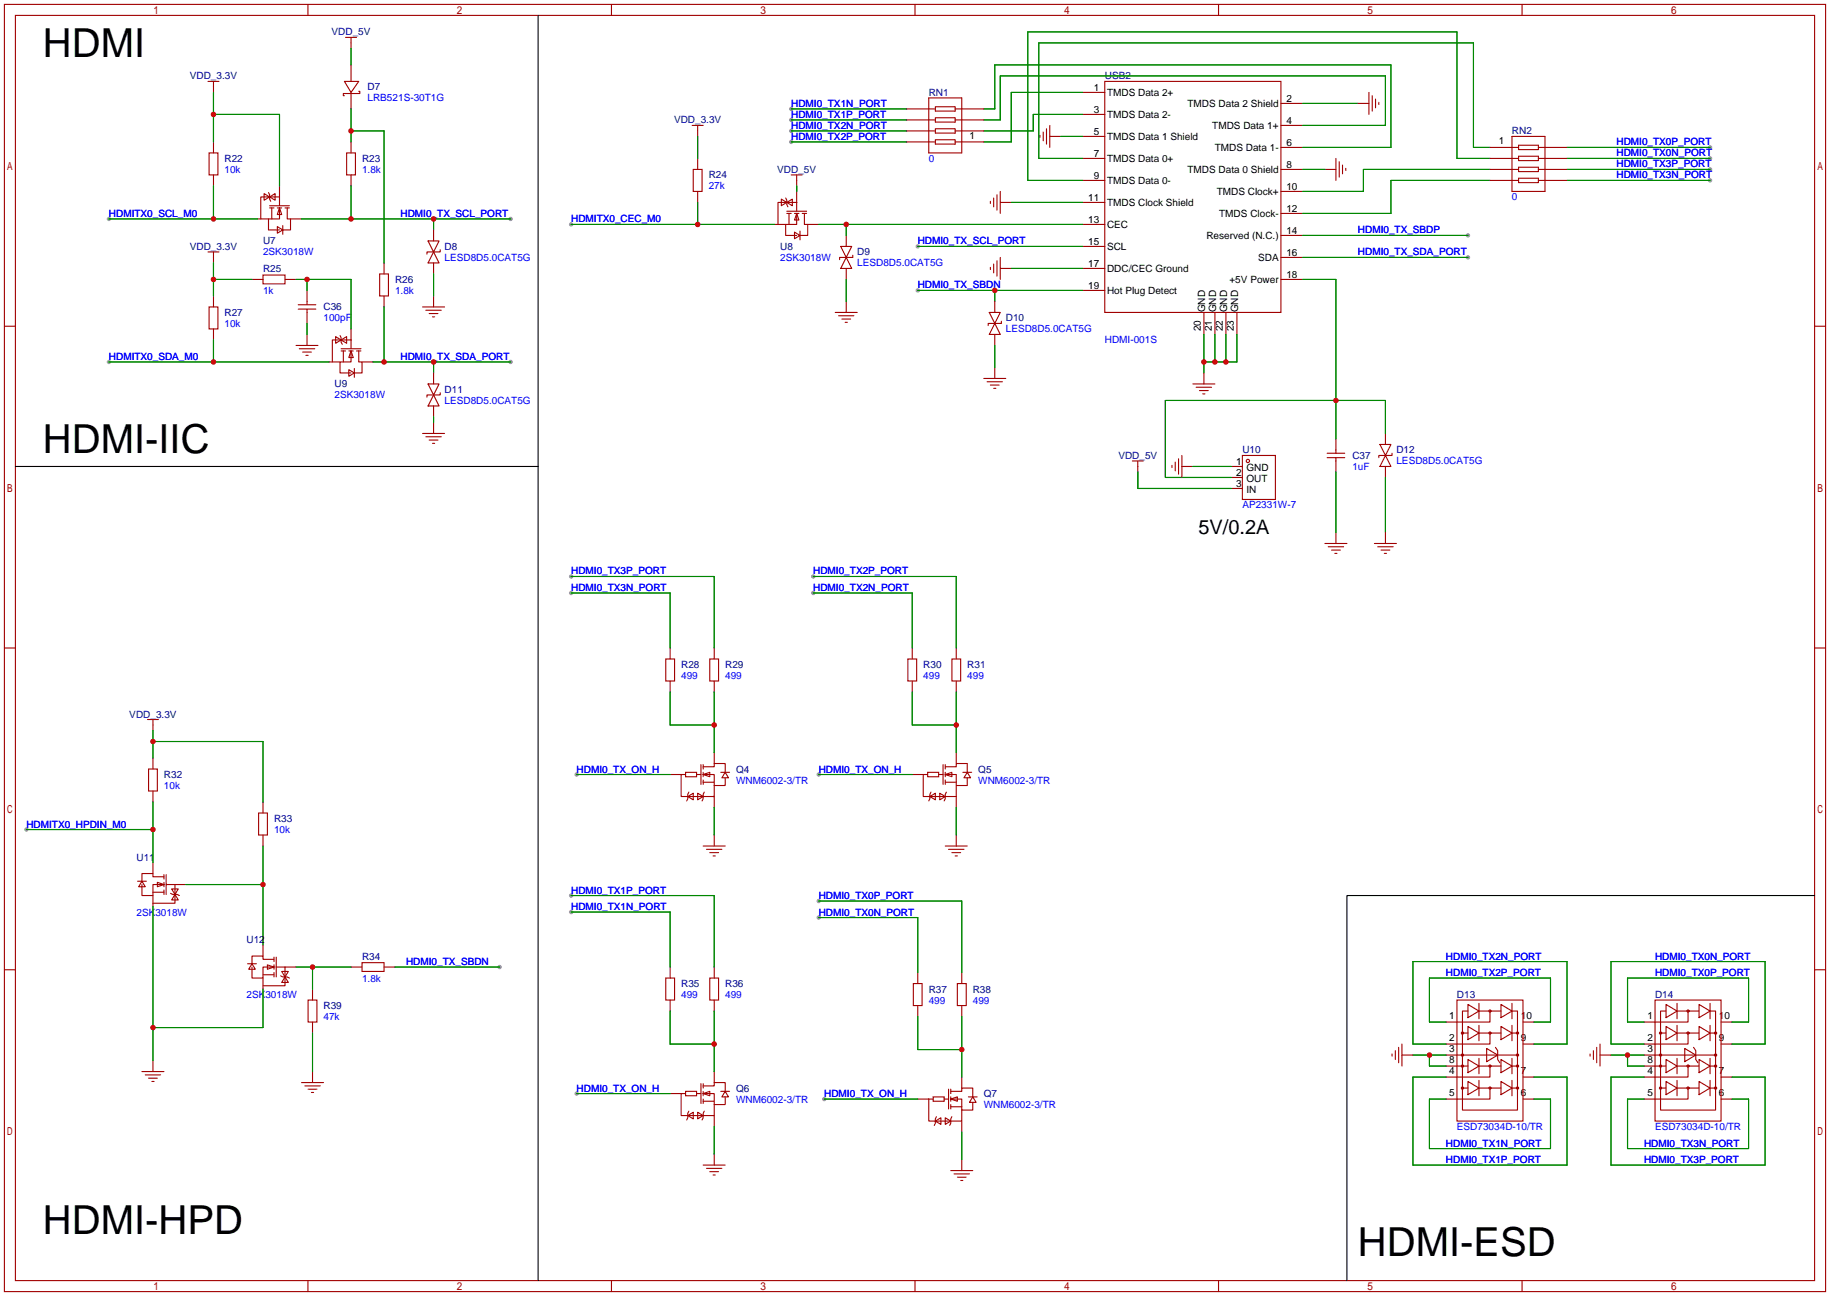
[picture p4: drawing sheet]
<svg xmlns="http://www.w3.org/2000/svg" width="422mm" height="299mm" viewBox="0 0 422 299" stroke-linecap="round" stroke-linejoin="round" font-family="sans-serif">
<g fill="#999">
<circle cx="25.1" cy="50.5" r=".51"/>
<circle cx="117.9" cy="50.5" r=".51"/>
<circle cx="25.1" cy="83.6" r=".51"/>
<circle cx="117.9" cy="83.6" r=".51"/>
<circle cx="131.8" cy="51.8" r=".51"/>
<circle cx="211.8" cy="56.9" r=".51"/>
<circle cx="115.3" cy="223.3" r=".51"/>
<circle cx="6.1" cy="191.5" r=".51"/>
<circle cx="211.8" cy="67.1" r=".51"/>
<circle cx="338.8" cy="59.4" r=".51"/>
<circle cx="182.6" cy="25.1" r=".51"/>
<circle cx="182.6" cy="27.7" r=".51"/>
<circle cx="182.6" cy="30.2" r=".51"/>
<circle cx="182.6" cy="32.8" r=".51"/>
<circle cx="131.8" cy="136.9" r=".51"/>
<circle cx="131.8" cy="133.1" r=".51"/>
<circle cx="133.1" cy="178.8" r=".51"/>
<circle cx="187.7" cy="136.9" r=".51"/>
<circle cx="187.7" cy="133.1" r=".51"/>
<circle cx="189" cy="178.8" r=".51"/>
<circle cx="131.8" cy="210.6" r=".51"/>
<circle cx="131.8" cy="206.8" r=".51"/>
<circle cx="133.1" cy="252.5" r=".51"/>
<circle cx="189" cy="211.8" r=".51"/>
<circle cx="189" cy="208" r=".51"/>
<circle cx="190.2" cy="253.7" r=".51"/>
<circle cx="338.8" cy="54.4" r=".51"/>
<circle cx="394.7" cy="34" r=".51"/>
<circle cx="394.7" cy="36.6" r=".51"/>
<circle cx="394.7" cy="39.1" r=".51"/>
<circle cx="394.7" cy="41.7" r=".51"/>
</g>
<g fill="none" stroke="#a10000" stroke-width=".25">
<path d="M1 1h420.4v297.2h-420.4zM3.6 3.6h415.2v292.1h-415.2zM48 18.8h2.5M49.3 18.8v2.5M71.1 1v2.6M79.5 18.8h3.3l-1.8 2.5zM79.8 8.6h2.5M81 8.6v2.6M81 15v3.8M141.1 1v2.6M211.2 1v2.6M255 18.8h40.7v53.3h-40.7z"/>
<path d="M281.3 1v2.6M351.3 1v2.6M48.3 35.3h2v5.1h-2zM49.3 32.8v2.5M80 35.3h2v5.1h-2zM81 21.3v3.8M81 32.8v2.5M82.8 21.1h.3v.5h-3.9v.5h.3M159.8 29h2.5M160 39.1h2.1v5.1h-2.1zM161 29v2.5M161 36.6v2.5"/>
<path d="M209.3 32.8h6.6M209.3 30.2h6.6M209.3 27.7h6.6M209.3 25.1h6.6M214.4 22.6h7.6v12.7h-7.6zM215.9 32.3h4.6v1h-4.6zM215.9 29.7h4.6v1h-4.6zM215.9 27.2h4.6v1h-4.6zM215.9 24.6h4.6v1.1h-4.6zM220.5 32.8h6.6M220.5 30.2h6.6M220.5 27.7h6.6"/>
<path d="M220.5 25.1h6.6M240 31.2v.6M240.8 30.5v2M241.6 29.7v3.6M242.3 31.5h2.6M242.3 29v5M249.9 21.3h5.1M249.9 26.4h5.1M249.9 31.5h5.1M249.9 36.6h5.1M295.7 23.9h5M295.7 29h5"/>
<path d="M295.7 34h5M295.7 39.1h5M305.8 39.1h2.6M308.4 36.6v5.1M309.1 37.3v3.6M309.9 38.1v2M310.6 38.9v.5M313.4 23.9h2.6M316 21.3v5.1M316.7 22.1v3.6M317.5 22.9v2M318.3 23.6v.5"/>
<path d="M343.9 34h6.6M343.9 36.6h6.6M343.9 39.1h6.6M349 31.5h7.6v12.7h-7.6zM350.5 33.5h4.6v1h-4.6zM350.5 36.1h4.6v1h-4.6zM350.5 38.6h4.6v1h-4.6zM355.1 34h6.6M355.1 36.6h6.6M355.1 39.1h6.6M48 58.2h2.5M49.3 40.4v2.5"/>
<path d="M49.3 58.2v2.5M59.4 50.5h2.6M61 44.7l1.2 .8-1.2 .7zM62 44.5l.2 .5v1l.3 .5M62.2 45.5l1.3-.8v1.5zM62.2 48h1M62.2 47.5h4.6M62.7 48v2.5M64 52.3l1.3 .8-1.3 .7zM64 48h1M64.5 45.5h-4.3v5M64.5 48v2.5h-2.5v2.6h2.5"/>
<path d="M64.5 48l.5 1.5h-1zM64.5 42.9v4.6M65.3 52.1v2M65.8 48h1M66.3 48v2.5h.8v2.6h-2.1M67.1 50.5h2.5M81 40.4v2.5M98.8 55.6h2.5l-1.2 2.6zM100.1 58.2l1.2 2.5h-2.5zM100.1 53.1v2.5M101.6 57.7v.5h-3v.5M161 44.2v2.5"/>
<path d="M178.8 51.8h2.6M180.3 46l1.3 .7-1.3 .8zM181.4 45.7l.2 .5v1l.3 .6M181.6 46.7l1.3-.7v1.5zM181.6 49.3h1M181.6 48.8h4.6M182.1 49.3v2.5M182.6 40.4h2.6M183.4 53.6l1.3 .8-1.3 .7zM183.4 49.3h1M183.9 46.7h-4.3v5.1M183.9 49.3v2.5h-2.5v2.6h2.5"/>
<path d="M183.9 49.3l.5 1.5h-1zM183.9 40.4v2.5M183.9 44.2v4.6M184.7 53.3v2.1M185.2 49.3h1M185.7 49.3v2.5h.7v2.6h-2M186.4 51.8h2.6M194.1 56.9h2.5l-1.3 2.5zM195.3 59.4l1.3 2.6h-2.5zM195.3 54.4v2.5M196.8 58.9v.5h-3v.5M228.6 46.5v.5"/>
<path d="M229.4 45.7v2.1M230.1 45v3.5M230.9 46.7h2.5M230.9 44.2v5.1M230.9 59.4v5.1M249.9 41.7h5.1M249.9 46.7h5.1M249.9 51.8h5.1M249.9 56.9h5.1M295.7 44.2h5M295.7 49.3h5M295.7 54.4h5"/>
<path d="M295.7 59.4h5M343.9 41.7h6.6M350.5 41.1h4.6v1.1h-4.6zM355.1 41.7h6.6M1 75.3h2.6M48.3 70.9h2v5h-2zM49.3 68.3v2.6M49.3 75.9v2.6M58.2 64.5h2.5M60.7 63.5h5.1v2h-5.1zM65.8 64.5h2.5M68.3 79.8h5.1"/>
<path d="M68.8 71.4h4.1M68.8 70.4h4.1M70.9 67.1v3.3M70.9 71.4v3.3M70.9 77.2v2.6M77.5 77.7l1.2 .8-1.2 .7zM78.5 77.5l.2 .5v1l.3 .5M78.7 78.5l1.3-.8v1.5zM81 78.5h-4.3v5.1M81 75.9v4.6M87.6 63.2h2.1v5.1h-2.1zM88.6 60.7v2.5"/>
<path d="M88.6 68.3v2.6M97.5 70.9h5.1M98.3 71.6h3.6M99.1 72.4h2M99.8 73.2h.5M100.1 60.7v2.5M100.1 68.3v2.6M192.8 72.1h5.1M193.5 72.9h3.6M194.3 73.7h2M195.1 74.4h.5M195.3 62v2.5"/>
<path d="M195.3 69.6v2.5M228.3 72.1h2.6l-1.3 2.6zM228.6 61.7v.5M229.4 61v2M229.6 74.7l1.3 2.5h-2.6zM229.6 69.6v2.5M229.6 77.2v2.6M230.1 60.2v3.6M230.9 62h2.5M231.1 74.2v.5h-3v.5M249.9 62h5.1M249.9 67.1h5.1"/>
<path d="M277.9 72.1v5.1M280.4 72.1v5.1M283 72.1v5.1M285.5 72.1v5.1M295.7 64.5h5M418.8 75.3h2.6M69.1 80.5h3.5M69.8 81.3h2.1M70.6 82h.5M75.9 83.6h2.6M78.7 81h1.1M78.7 80.5h4.6"/>
<path d="M79.2 81v2.6M80.5 85.3l1.3 .8-1.3 .8zM80.5 81h1M81 81v2.6h-2.5v2.5h2.5M81 81l.5 1.6h-1zM81.8 85.1v2M82.3 81h1M82.8 81v2.6h.8v2.5h-2.1M83.6 83.6h2.5M98.8 88.6h2.5l-1.2 2.6zM100.1 91.2l1.2 2.5h-2.5zM100.1 86.1v2.5"/>
<path d="M100.1 93.7v2.6M100.1 97.5v2.6M101.6 90.7v.5h-3v.5M227.1 87.4h5.1M227.8 88.1h3.6M228.6 88.9h2M229.4 89.7h.5M229.6 84.8v2.6M275.3 88.6h5.1M276.1 89.4h3.6M276.9 90.2h2M277.6 90.9h.5"/>
<path d="M277.9 86.1v2.5M97.5 100.1h5.1M98.3 100.8h3.6M99.1 101.6h2M99.8 102.4h.5M261.4 106.4h2.5M262.6 106.4v2.6M270.5 107.4v.6M271.3 106.7v2M272 105.9v3.6M272.8 107.7h2.5M272.8 105.2v5"/>
<path d="M284.2 107.7h2.6M284.2 110.2h2.6M284.2 112.8h2.6M286.8 105.2h7.6v10.1h-7.6zM306.3 104.6h4.1M306.3 105.7h4.1M308.4 101.3v3.3M308.4 105.7v3.3M318.5 102.6h2.6l-1.3 2.6zM319.8 105.2l1.3 2.5h-2.6zM319.8 100.1v2.5M319.8 107.7v2.5"/>
<path d="M321.3 104.6v.6h-3v.5M305.8 125.5h5.1M306.6 126.2h3.5M307.3 127h2.1M308.1 127.8h.5M308.4 122.9v2.6M317.2 125.5h5.1M318 126.2h3.6M318.8 127h2M319.5 127.8h.5M319.8 122.9v2.6M1 149.6h2.6"/>
<path d="M153.7 152.1h2v5.1h-2zM154.7 149.6v2.5M154.7 157.2v2.6M163.8 152.1h2.1v5.1h-2.1zM164.8 149.6v2.5M164.8 157.2v2.6M209.5 152.1h2.1v5.1h-2.1zM210.6 149.6v2.5M210.6 157.2v2.6M219.7 152.1h2v5.1h-2zM220.7 149.6v2.5M220.7 157.2v2.6"/>
<path d="M418.8 149.6h2.6M34 166.1h2.6M34.3 177.5h2v5.1h-2zM35.3 166.1v2.6M35.3 175v2.5M154.7 178.8h3.5M157.2 178.8v5.1h7.6v-2.5M158.2 178.3h2.6v1h-2.6zM160.8 178.8h1M161.8 176.5v4.6M162.3 178.8l1.5-.5v1zM162.3 177h2.5v-.7h2.6v2"/>
<path d="M162.3 178.8h2.5v2.6h2.6v-1.8M162.3 176.5v1M162.3 178.3v1M164.8 173.7v2.6M166.4 178.3h2M167.4 178.3l.7 1.3h-1.5zM210.6 178.8h3.5M213.1 178.8v5.1h7.6v-2.5M214.1 178.3h2.6v1h-2.6zM216.7 178.8h1M217.7 176.5v4.6M218.2 178.8l1.5-.5v1z"/>
<path d="M218.2 177h2.5v-.7h2.6v2M218.2 178.8h2.5v2.6h2.6v-1.8M218.2 176.5v1M218.2 178.3v1M220.7 173.7v2.6M222.2 178.3h2.1M223.3 178.3l.7 1.3h-1.5zM35.3 182.6v2.6M35.3 199.1v2.6M59.7 187.7h2v5.1h-2zM60.7 185.2v2.5M60.7 192.8v2.5"/>
<path d="M158.7 183.9l1.3-.8v1.6zM159 182.9l-.3 .5v1l-.2 .5M161 183.1l1.3 .8-1.3 .8zM162.3 180.6h2.5M162.3 180.1v1M162.3 195.3h5.1M162.6 182.9l-.3 .5v1l-.2 .5M163.1 196.1h3.5M163.8 196.8h2.1M164.6 197.6h.5M164.8 183.9v2.5M164.8 192.8v2.5"/>
<path d="M214.6 183.9l1.3-.8v1.6zM214.9 182.9l-.3 .5v1l-.2 .5M216.9 183.1l1.3 .8-1.3 .8zM218.2 180.6h2.5M218.2 195.3h5.1M218.2 180.1v1M218.4 182.9l-.2 .5v1l-.3 .5M218.9 196.1h3.6M219.7 196.8h2M220.5 197.6h.5M220.7 183.9v2.5M220.7 192.8v2.5"/>
<path d="M31.7 203.5h2.1M32.8 204.2v2.6h2.5v-2.6h2.5M32.8 203.5l.7 1.2h-1.5zM35.3 206.8v2.5M35.3 206h2.5M36.3 203.7l1.5 .5-1.5 .5zM37.8 202.4h-2.5v-.7h-2.5v2M37.8 201.9v1M37.8 203.7v1M37.8 205.5v1M38.4 204.2h4.5M38.4 201.9v4.6"/>
<path d="M39.4 206.2l.5 .3h1l.5 .3M39.6 205.2h1.5l-.7 1.3zM40.4 204.2v4.3h-5.1M40.4 206.5l.7 1.3h-1.5zM60.7 218.2v2.5M1 223.9h2.6M57.1 222.5h2.1M58.2 223.3v2.5h2.5v-2.5h2.5M58.2 222.5l.7 1.3h-1.5zM60.7 225.8v2.5M60.7 225h2.5M61.7 222.8l1.5 .5-1.5 .5z"/>
<path d="M63.2 221.5h-2.5v-.8h-2.5v2.1M63.2 221v1M63.2 222.8v1M63.2 224.5v1.1M63.8 223.3h4.5M63.8 221v4.6M64.8 225.3l.5 .3h1l.5 .2M65 224.3h1.5l-.7 1.3zM65.8 223.3v4.3h-5.1M65.8 225.6l.7 1.2h-1.5zM71.1 230.9h2.1v5.1h-2.1zM72.1 228.3v2.6"/>
<path d="M72.1 236v2.5M81 223.3h2.6M83.6 222.2h5v2.1h-5zM88.6 223.3h2.6M153.7 225.8h2v5.1h-2zM154.7 223.3v2.5M154.7 230.9v2.5M163.8 225.8h2.1v5.1h-2.1zM164.8 223.3v2.5M164.8 230.9v2.5M210.8 227.1h2.1v5.1h-2.1zM211.8 224.5v2.6"/>
<path d="M211.8 232.2v2.5M221 227.1h2v5.1h-2zM222 224.5v2.6M222 232.2v2.5M336.3 230.9h15.2v27.9h-15.2zM338.8 238.5h-1.2v.3M338.8 233.4h-1.2v22.9h12.7v-22.9h-1.3M338.8 231.9l2.6 1.5-2.6 1.5zM338.8 237l2.6 1.5-2.6 1.5zM341.4 238.5h5.1M341.4 233.4h5.1M341.4 231.6v3.6"/>
<path d="M341.4 236.7v3.6M343.9 238.5v2.5h-10.1M343.9 233.4v2.6h-10.1M346.5 231.9l2.5 1.5-2.5 1.5zM346.5 237l2.5 1.5-2.5 1.5zM349 238.5h1.3M349 231.6v3.6M349 236.7v3.6M351.5 236h2.6M382 230.9h15.3v27.9h-15.3zM384.6 238.5h-1.3v.3M384.6 233.4h-1.3v22.9h12.7v-22.9h-1.3"/>
<path d="M384.6 231.9l2.5 1.5-2.5 1.5zM384.6 237l2.5 1.5-2.5 1.5zM387.1 238.5h5.1M387.1 233.4h5.1M387.1 231.6v3.6M387.1 236.7v3.6M389.6 238.5v2.5h-10.1M389.6 233.4v2.6h-10.1M392.2 231.9l2.5 1.5-2.5 1.5zM392.2 237l2.5 1.5-2.5 1.5zM394.7 238.5h1.3M394.7 231.6v3.6"/>
<path d="M394.7 236.7v3.6M397.3 236h2.5M418.8 223.9h2.6M32.8 247.4h5M33.5 248.2h3.6M34.3 248.9h2M35.1 249.7h.5M35.3 244.9v2.5M69.6 249.9h5.1M70.4 250.7h3.5M71.1 251.5h2.1M71.9 252.2h.5"/>
<path d="M72.1 247.4v2.5M154.7 252.5h3.5M157.2 252.5v5.1h7.6v-2.6M158.2 252h2.6v1h-2.6zM158.7 257.6l1.3-.8v1.5zM159 256.5l-.3 .5v1.1l-.2 .5M160.8 252.5h1M161 256.8l1.3 .8-1.3 .7zM161.8 250.2v4.6M162.3 252.5l1.5-.5v1zM162.3 250.7h2.5v-.8h2.6v2.1M162.3 252.5h2.5v2.5h2.6v-1.8"/>
<path d="M162.3 250.2v1M162.3 252v1M162.3 253.7v1.1M162.3 254.3h2.5M162.6 256.5l-.3 .5v1.1l-.2 .5M164.8 247.4v2.5M164.8 257.6v2.5M166.4 252h2M167.4 252l.7 1.2h-1.5zM211.8 253.7h3.6M214.4 253.7v5.1h7.6v-2.5M215.4 253.2h2.5v1.1h-2.5z"/>
<path d="M215.9 258.8l1.3-.7v1.5zM216.2 257.8l-.3 .5v1l-.3 .5M217.9 253.7h1M218.2 258.1l1.3 .7-1.3 .8zM218.9 251.5v4.5M219.5 253.7l1.5-.5v1.1zM219.5 252h2.5v-.8h2.5v2M219.5 253.7h2.5v2.6h2.5v-1.8M219.5 255.5h2.5M219.5 251.5v1M219.5 253.2v1.1M219.5 255v1"/>
<path d="M219.7 257.8l-.2 .5v1l-.3 .5M222 248.7v2.5M222 258.8v2.6M223.5 253.2h2.1M224.5 253.2l.8 1.3h-1.5zM321.3 243.3v.5M322.1 242.6v2M322.8 241.8v3.6M323.6 243.6h2.5M323.6 241v5.1M333.8 246.1h5M333.8 243.6h16.5"/>
<path d="M337.6 251.2h1.2M338.8 249.7l2.6 1.5-2.6 1.5zM338.8 244.6l2.6 1.5-2.6 1.5zM341.4 246.1h5.1M341.4 251.2h5.1M341.4 244.3v3.6M341.4 249.4v3.6M343.2 242.1l2.5 1.5-2.5 1.5zM343.9 251.2v2.5h-10.1M343.9 246.1v2.6h-10.1M345.2 241.8l.5 .8v2l.5 .8M346.5 249.7l2.5 1.5-2.5 1.5z"/>
<path d="M346.5 244.6l2.5 1.5-2.5 1.5zM349 246.1h1.3M349 251.2h1.3M349 244.3v3.6M349 249.4v3.6M351.5 241h2.6M351.5 248.7h2.6M351.5 253.7h2.6M367 243.3v.5M367.8 242.6v2M368.6 241.8v3.6M369.3 243.6h2.6"/>
<path d="M369.3 241v5.1M379.5 246.1h5.1M379.5 243.6h16.5M383.3 251.2h1.3M384.6 249.7l2.5 1.5-2.5 1.5zM384.6 244.6l2.5 1.5-2.5 1.5zM387.1 246.1h5.1M387.1 251.2h5.1M387.1 244.3v3.6M387.1 249.4v3.6M388.9 242.1l2.5 1.5-2.5 1.5zM389.6 251.2v2.5h-10.1"/>
<path d="M389.6 246.1v2.6h-10.1M390.9 241.8l.5 .8v2l.5 .8M392.2 249.7l2.5 1.5-2.5 1.5zM392.2 244.6l2.5 1.5-2.5 1.5zM394.7 246.1h1.3M394.7 251.2h1.3M394.7 244.3v3.6M394.7 249.4v3.6M397.3 241h2.5M397.3 248.7h2.5M397.3 253.7h2.5M162.3 269h5.1"/>
<path d="M163.1 269.7h3.5M163.8 270.5h2.1M164.6 271.3h.5M164.8 266.4v2.6M219.5 270.3h5M220.2 271h3.6M221 271.8h2M221.7 272.5h.5M222 267.7v2.6M71.1 295.7v2.5M141.1 295.7v2.5M211.2 295.7v2.5"/>
<path d="M281.3 295.7v2.5M351.3 295.7v2.5"/>
<circle cx="288" cy="106.4" r=".38"/>
<circle cx="337.6" cy="238.5" r=".25"/>
<circle cx="343.9" cy="238.5" r=".25"/>
<circle cx="343.9" cy="233.4" r=".25"/>
<circle cx="350.3" cy="238.5" r=".25"/>
<circle cx="383.3" cy="238.5" r=".25"/>
<circle cx="389.6" cy="238.5" r=".25"/>
<circle cx="389.6" cy="233.4" r=".25"/>
<circle cx="396" cy="238.5" r=".25"/>
<circle cx="337.6" cy="251.2" r=".25"/>
<circle cx="337.6" cy="246.1" r=".25"/>
<circle cx="337.6" cy="243.6" r=".25"/>
<circle cx="343.9" cy="251.2" r=".25"/>
<circle cx="343.9" cy="246.1" r=".25"/>
<circle cx="350.3" cy="251.2" r=".25"/>
<circle cx="350.3" cy="246.1" r=".25"/>
<circle cx="350.3" cy="243.6" r=".25"/>
<circle cx="383.3" cy="251.2" r=".25"/>
<circle cx="383.3" cy="246.1" r=".25"/>
<circle cx="383.3" cy="243.6" r=".25"/>
<circle cx="389.6" cy="251.2" r=".25"/>
<circle cx="389.6" cy="246.1" r=".25"/>
<circle cx="396" cy="251.2" r=".25"/>
<circle cx="396" cy="246.1" r=".25"/>
<circle cx="396" cy="243.6" r=".25"/>
</g>
<g fill="none" stroke="#008700" stroke-width=".25">
<path d="M81 11.2v3.8M49.3 21.3v11.5M49.3 26.4h15.2v16.5M81 25.1v7.7M81 30.2h7.6v30.5M161 31.5v5.1M182.6 30.2h26.7M182.6 32.8h26.7M182.6 25.1h26.7M182.6 27.7h26.7M227.1 25.1h2.5v-10.1h91.5v19h-20.4M227.1 27.7h3.8v-10.2h88.9v11.5h-19.1"/>
<path d="M244.9 31.5h5M249.9 26.4h-11.4v3.8h-11.4M249.9 21.3h-16.5v11.5h-6.3M300.7 23.9h12.7M300.7 39.1h5.1M343.9 39.1h-29.2v5.1h-14M343.9 34h-3.8v-24.1h-100.3v26.7h10.1M343.9 36.6h-7.6v-29.2h-99.1v34.3h12.7M361.7 39.1h33M361.7 34h33M361.7 36.6h33M25.1 50.5h34.3"/>
<path d="M49.3 42.9v7.6M69.6 50.5h48.3M81 42.9v7.6M100.1 50.5v2.6M131.8 51.8h47M161 46.7v5.1M183.9 42.9v1.3M189 51.8h60.9M195.3 51.8v2.6M211.8 56.9h38.1M233.4 46.7h16.5M300.7 59.4h38.1"/>
<path d="M300.7 54.4h38.1M343.9 41.7h-22.8v7.6h-20.4M361.7 41.7h33M49.3 60.7v7.6M49.3 78.5v5.1M49.3 64.5h8.9M68.3 64.5h12.7v11.4M70.9 64.5v2.6M70.9 74.7v2.5M88.6 70.9v12.7M100.1 63.2v5.1M195.3 64.5v5.1"/>
<path d="M211.8 67.1h38.1M229.6 67.1v2.5M229.6 79.8v5M233.4 62h16.5M277.9 77.2v8.9M280.4 77.2v6.4M283 77.2v6.4M285.5 77.2v6.4h-7.6M300.7 64.5h7.7v36.8M25.1 83.6h50.8M86.1 83.6h31.8M100.1 83.6v2.5"/>
<path d="M100.1 96.3v1.2M262.6 109v3.8h21.6M275.3 107.7h8.9M308.4 109v13.9M319.8 100.1v-7.6h-50.8v17.7h15.2M319.8 110.2v12.7M131.8 136.9h22.9v12.7M131.8 133.1h33v16.5M187.7 136.9h22.9v12.7M187.7 133.1h33v16.5M154.7 159.8v7.6h10.1M164.8 159.8v13.9"/>
<path d="M210.6 159.8v7.6h10.1M220.7 159.8v13.9M35.3 168.7v6.3M35.3 171.2h25.4v14M133.1 178.8h21.6M189 178.8h21.6M6.1 191.5h29.2M35.3 185.2v13.9M60.7 195.3v22.9M164.8 186.4v6.4M220.7 186.4v6.4M35.3 209.3v35.6"/>
<path d="M42.9 204.2h17.8M131.8 210.6h22.9v12.7M131.8 206.8h33v16.5M189 211.8h22.8v12.7M189 208h33v16.5M60.7 228.3v8.9h-25.4M68.3 223.3h12.7M72.1 223.3v5M72.1 238.5v8.9M91.2 223.3h24.1M154.7 233.4v7.6h10.1M164.8 233.4v14"/>
<path d="M211.8 234.7v7.6h10.2M222 234.7v14M333.8 236h-3.9v-10.2h28v10.2h-3.8M379.5 236h-3.8v-10.2h27.9v10.2h-3.8M133.1 252.5h21.6M190.2 253.7h21.6M326.1 243.6h7.7M329.9 243.6v2.5h3.9M333.8 253.7h-3.9v11.5h28v-11.5h-3.8M333.8 241h-7.7v-19h35.6v19h-7.6M333.8 248.7h-7.7v20.3h35.6v-20.3h-7.6M371.9 243.6h7.6"/>
<path d="M375.7 243.6v2.5h3.8M379.5 241h-7.6v-19h35.5v19h-7.6M379.5 248.7h-7.6v20.3h35.5v-20.3h-7.6M379.5 253.7h-3.8v11.5h27.9v-11.5h-3.8M164.8 260.1v6.3M222 261.4v6.3"/>
</g>
<path d="M124.2 3.6v104.1h-120.6M124.2 107.7v188M418.8 206.8h-107.9v88.9" fill="none" stroke="#000" stroke-width=".25"/>
<g fill="#c00">
<circle cx="49.3" cy="50.5" r=".63"/>
<circle cx="49.3" cy="26.4" r=".63"/>
<circle cx="81" cy="50.5" r=".63"/>
<circle cx="100.1" cy="50.5" r=".63"/>
<circle cx="49.3" cy="64.5" r=".63"/>
<circle cx="49.3" cy="83.6" r=".63"/>
<circle cx="70.9" cy="64.5" r=".63"/>
<circle cx="88.6" cy="83.6" r=".63"/>
<circle cx="100.1" cy="83.6" r=".63"/>
<circle cx="81" cy="30.2" r=".63"/>
<circle cx="161" cy="51.8" r=".63"/>
<circle cx="195.3" cy="51.8" r=".63"/>
<circle cx="277.9" cy="83.6" r=".63"/>
<circle cx="280.4" cy="83.6" r=".63"/>
<circle cx="283" cy="83.6" r=".63"/>
<circle cx="35.3" cy="171.2" r=".63"/>
<circle cx="60.7" cy="204.2" r=".63"/>
<circle cx="72.1" cy="223.3" r=".63"/>
<circle cx="35.3" cy="237.2" r=".63"/>
<circle cx="35.3" cy="191.5" r=".63"/>
<circle cx="229.6" cy="67.1" r=".63"/>
<circle cx="308.4" cy="92.5" r=".63"/>
<circle cx="329.9" cy="243.6" r=".63"/>
<circle cx="375.7" cy="243.6" r=".63"/>
<circle cx="164.8" cy="167.4" r=".63"/>
<circle cx="220.7" cy="167.4" r=".63"/>
<circle cx="164.8" cy="241" r=".63"/>
<circle cx="222" cy="242.3" r=".63"/>
</g>
<g font-size="9.2">
<text x="9.9" y="13.1">HDMI</text>
<text x="9.9" y="104.6">HDMI-IIC</text>
<text x="9.9" y="284.9">HDMI-HPD</text>
<text x="313.4" y="290">HDMI-ESD</text>
</g>
<text font-size="4.6" x="276.6" y="123.3">5V/0.2A</text>
<g font-size="2.3" fill="#000080">
<text x="76.5" y="8.2">VDD_5V</text>
<text x="43.8" y="18.3">VDD_3.3V</text>
<text x="84.8" y="20.9">D7</text>
<text x="214.4" y="22.1">RN1</text>
<text x="255" y="18.3">USB2</text>
<text x="155.6" y="28.5">VDD_3.3V</text>
<text x="349" y="31">RN2</text>
<text x="51.8" y="37.4">R22</text>
<text x="83.6" y="37.4">R23</text>
<text x="163.6" y="41.2">R24</text>
<text x="179.4" y="39.9">VDD_5V</text>
<text x="43.8" y="57.7">VDD_3.3V</text>
<text x="60.7" y="56.4">U7</text>
<text x="102.6" y="57.7">D8</text>
<text x="180.1" y="57.7">U8</text>
<text x="197.9" y="59">D9</text>
<text x="60.7" y="62.8">R25</text>
<text x="91.2" y="65.3">R26</text>
<text x="74.7" y="71.7">C36</text>
<text x="51.8" y="72.9">R27</text>
<text x="232.2" y="74.2">D10</text>
<text x="77.2" y="89.5">U9</text>
<text x="102.6" y="90.7">D11</text>
<text x="258.1" y="106">VDD_5V</text>
<text x="286.8" y="104.7">U10</text>
<text x="312.2" y="106">C37</text>
<text x="322.3" y="104.7">D12</text>
<text x="157.2" y="154.2">R28</text>
<text x="167.4" y="154.2">R29</text>
<text x="213.1" y="154.2">R30</text>
<text x="223.3" y="154.2">R31</text>
<text x="29.9" y="165.7">VDD_3.3V</text>
<text x="37.8" y="179.6">R32</text>
<text x="169.9" y="178.4">Q4</text>
<text x="225.8" y="178.4">Q5</text>
<text x="63.2" y="189.8">R33</text>
<text x="31.5" y="198.7">U11</text>
<text x="56.9" y="217.7">U12</text>
<text x="83.6" y="221.5">R34</text>
<text x="157.2" y="227.9">R35</text>
<text x="167.4" y="227.9">R36</text>
<text x="74.7" y="233">R39</text>
<text x="214.4" y="229.2">R37</text>
<text x="224.5" y="229.2">R38</text>
<text x="336.3" y="230.4">D13</text>
<text x="382" y="230.4">D14</text>
<text x="169.9" y="252">Q6</text>
<text x="227.1" y="253.3">Q7</text>
</g>
<g font-size="2.3" fill="#00f">
<text x="84.8" y="23.4">LRB521S-30T1G</text>
<text x="182.6" y="24.7">HDMI0_TX1N_PORT</text>
<text x="182.6" y="27.2">HDMI0_TX1P_PORT</text>
<text x="182.6" y="29.8">HDMI0_TX2N_PORT</text>
<text x="182.6" y="32.3">HDMI0_TX2P_PORT</text>
<text x="373.1" y="33.6">HDMI0_TX0P_PORT</text>
<text x="51.8" y="39.9">10k</text>
<text x="83.6" y="39.9">1.8k</text>
<text x="214.4" y="37.4">0</text>
<text x="373.1" y="36.1">HDMI0_TX0N_PORT</text>
<text x="373.1" y="38.7">HDMI0_TX3P_PORT</text>
<text x="373.1" y="41.2">HDMI0_TX3N_PORT</text>
<text x="163.6" y="43.7">27k</text>
<text x="349" y="46.3">0</text>
<text x="25.1" y="50.1">HDMITX0_SCL_M0</text>
<text x="92.5" y="50.1">HDMI0_TX_SCL_PORT</text>
<text x="131.8" y="51.4">HDMITX0_CEC_M0</text>
<text x="313.4" y="53.9">HDMI0_TX_SBDP</text>
<text x="60.7" y="59">2SK3018W</text>
<text x="211.8" y="56.4">HDMI0_TX_SCL_PORT</text>
<text x="313.4" y="59">HDMI0_TX_SDA_PORT</text>
<text x="102.6" y="60.2">LESD8D5.0CAT5G</text>
<text x="180.1" y="60.2">2SK3018W</text>
<text x="197.9" y="61.5">LESD8D5.0CAT5G</text>
<text x="60.7" y="67.9">1k</text>
<text x="91.2" y="67.9">1.8k</text>
<text x="211.8" y="66.6">HDMI0_TX_SBDN</text>
<text x="51.8" y="75.5">10k</text>
<text x="74.7" y="74.2">100pF</text>
<text x="232.2" y="76.8">LESD8D5.0CAT5G</text>
<text x="25.1" y="83.1">HDMITX0_SDA_M0</text>
<text x="92.5" y="83.1">HDMI0_TX_SDA_PORT</text>
<text x="255" y="79.3">HDMI-001S</text>
<text x="77.2" y="92">2SK3018W</text>
<text x="102.6" y="93.3">LESD8D5.0CAT5G</text>
<text x="322.3" y="107.2">LESD8D5.0CAT5G</text>
<text x="312.2" y="108.5">1uF</text>
<text x="286.8" y="117.4">AP2331W-7</text>
<text x="131.8" y="136.4">HDMI0_TX3N_PORT</text>
<text x="131.8" y="132.6">HDMI0_TX3P_PORT</text>
<text x="187.7" y="136.4">HDMI0_TX2N_PORT</text>
<text x="187.7" y="132.6">HDMI0_TX2P_PORT</text>
<text x="157.2" y="156.8">499</text>
<text x="167.4" y="156.8">499</text>
<text x="213.1" y="156.8">499</text>
<text x="223.3" y="156.8">499</text>
<text x="133.1" y="178.4">HDMI0_TX_ON_H</text>
<text x="189" y="178.4">HDMI0_TX_ON_H</text>
<text x="37.8" y="182.2">10k</text>
<text x="169.9" y="180.9">WNM6002-3/TR</text>
<text x="225.8" y="180.9">WNM6002-3/TR</text>
<text x="6.1" y="191.1">HDMITX0_HPDIN_M0</text>
<text x="63.2" y="192.3">10k</text>
<text x="131.8" y="206.3">HDMI0_TX1P_PORT</text>
<text x="189" y="207.6">HDMI0_TX0P_PORT</text>
<text x="31.5" y="211.4">2SK3018W</text>
<text x="131.8" y="210.1">HDMI0_TX1N_PORT</text>
<text x="189" y="211.4">HDMI0_TX0N_PORT</text>
<text x="333.8" y="221.5">HDMI0_TX2N_PORT</text>
<text x="382" y="221.5">HDMI0_TX0N_PORT</text>
<text x="83.6" y="226.6">1.8k</text>
<text x="93.7" y="222.8">HDMI0_TX_SBDN</text>
<text x="333.8" y="225.3">HDMI0_TX2P_PORT</text>
<text x="382" y="225.3">HDMI0_TX0P_PORT</text>
<text x="56.9" y="230.4">2SK3018W</text>
<text x="157.2" y="230.4">499</text>
<text x="167.4" y="230.4">499</text>
<text x="214.4" y="231.7">499</text>
<text x="224.5" y="231.7">499</text>
<text x="74.7" y="235.5">47k</text>
<text x="133.1" y="252">HDMI0_TX_ON_H</text>
<text x="169.9" y="254.6">WNM6002-3/TR</text>
<text x="190.2" y="253.3">HDMI0_TX_ON_H</text>
<text x="227.1" y="255.8">WNM6002-3/TR</text>
<text x="336.3" y="260.9">ESD73034D-10/TR</text>
<text x="382" y="260.9">ESD73034D-10/TR</text>
<text x="333.8" y="268.5">HDMI0_TX1P_PORT</text>
<text x="333.8" y="264.7">HDMI0_TX1N_PORT</text>
<text x="379.5" y="268.5">HDMI0_TX3P_PORT</text>
<text x="379.5" y="264.7">HDMI0_TX3N_PORT</text>
</g>
<g font-size="2.3">
<text x="252.5" y="21.1">1</text>
<text x="255.5" y="22.1">TMDS Data 2+</text>
<text x="296.9" y="23.6">2</text>
<text x="252.5" y="26.2">3</text>
<text x="255.5" y="27.2">TMDS Data 2-</text>
<text x="274.1" y="24.7">TMDS Data 2 Shield</text>
<text x="279.8" y="29.7">TMDS Data 1+</text>
<text x="296.9" y="28.7">4</text>
<text x="223.8" y="32">1</text>
<text x="252.5" y="31.3">5</text>
<text x="255.5" y="32.3">TMDS Data 1 Shield</text>
<text x="280.4" y="34.8">TMDS Data 1-</text>
<text x="296.9" y="33.8">6</text>
<text x="346" y="33.3">1</text>
<text x="252.5" y="36.3">7</text>
<text x="252.5" y="41.4">9</text>
<text x="255.5" y="37.4">TMDS Data 0+</text>
<text x="274.1" y="39.9">TMDS Data 0 Shield</text>
<text x="296.9" y="38.9">8</text>
<text x="251.2" y="46.5">11</text>
<text x="255.5" y="42.4">TMDS Data 0-</text>
<text x="255.5" y="47.5">TMDS Clock Shield</text>
<text x="280.8" y="45">TMDS Clock+</text>
<text x="296.9" y="44">10</text>
<text x="251.2" y="51.6">13</text>
<text x="255.5" y="52.6">CEC</text>
<text x="281.4" y="50.1">TMDS Clock-</text>
<text x="296.9" y="49">12</text>
<text x="251.2" y="56.7">15</text>
<text x="255.5" y="57.7">SCL</text>
<text x="278.5" y="55.1">Reserved (N.C.)</text>
<text x="296.9" y="54.1">14</text>
<text x="296.9" y="59.2">16</text>
<text x="251.2" y="61.7">17</text>
<text x="255.5" y="62.8">DDC/CEC Ground</text>
<text x="283.8" y="65.3">+5V Power</text>
<text x="290.4" y="60.2">SDA</text>
<text x="296.9" y="64.3">18</text>
<text x="251.2" y="66.8">19</text>
<text x="255.5" y="67.8">Hot Plug Detect</text>
<text x="277.2" y="76.5" transform="rotate(-90 277.2 76.5)">20</text>
<text x="278.2" y="72.1" transform="rotate(-90 278.2 72.1)">GND</text>
<text x="279.7" y="76.5" transform="rotate(-90 279.7 76.5)">21</text>
<text x="280.7" y="72.1" transform="rotate(-90 280.7 72.1)">GND</text>
<text x="282.2" y="76.5" transform="rotate(-90 282.2 76.5)">22</text>
<text x="283.3" y="72.1" transform="rotate(-90 283.3 72.1)">GND</text>
<text x="284.8" y="76.5" transform="rotate(-90 284.8 76.5)">23</text>
<text x="285.8" y="72.1" transform="rotate(-90 285.8 72.1)">GND</text>
<text x="285.4" y="107.5">1</text>
<text x="285.4" y="110">2</text>
<text x="285.4" y="112.5">3</text>
<text x="287.7" y="108.7">GND</text>
<text x="287.7" y="111.3">OUT</text>
<text x="287.7" y="113.8">IN</text>
<text x="334.5" y="235.2">1</text>
<text x="351" y="235.2">10</text>
<text x="380.2" y="235.2">1</text>
<text x="396.8" y="235.2">10</text>
<text x="334.5" y="245.4">8</text>
<text x="334.5" y="242.9">3</text>
<text x="334.5" y="240.3">2</text>
<text x="351" y="240.3">9</text>
<text x="380.2" y="245.4">8</text>
<text x="380.2" y="242.9">3</text>
<text x="380.2" y="240.3">2</text>
<text x="396.8" y="240.3">9</text>
<text x="334.5" y="247.9">4</text>
<text x="351" y="247.9">7</text>
<text x="380.2" y="247.9">4</text>
<text x="396.8" y="247.9">7</text>
<text x="334.5" y="253">5</text>
<text x="351" y="253">6</text>
<text x="380.2" y="253">5</text>
<text x="396.8" y="253">6</text>
</g>
</svg>
